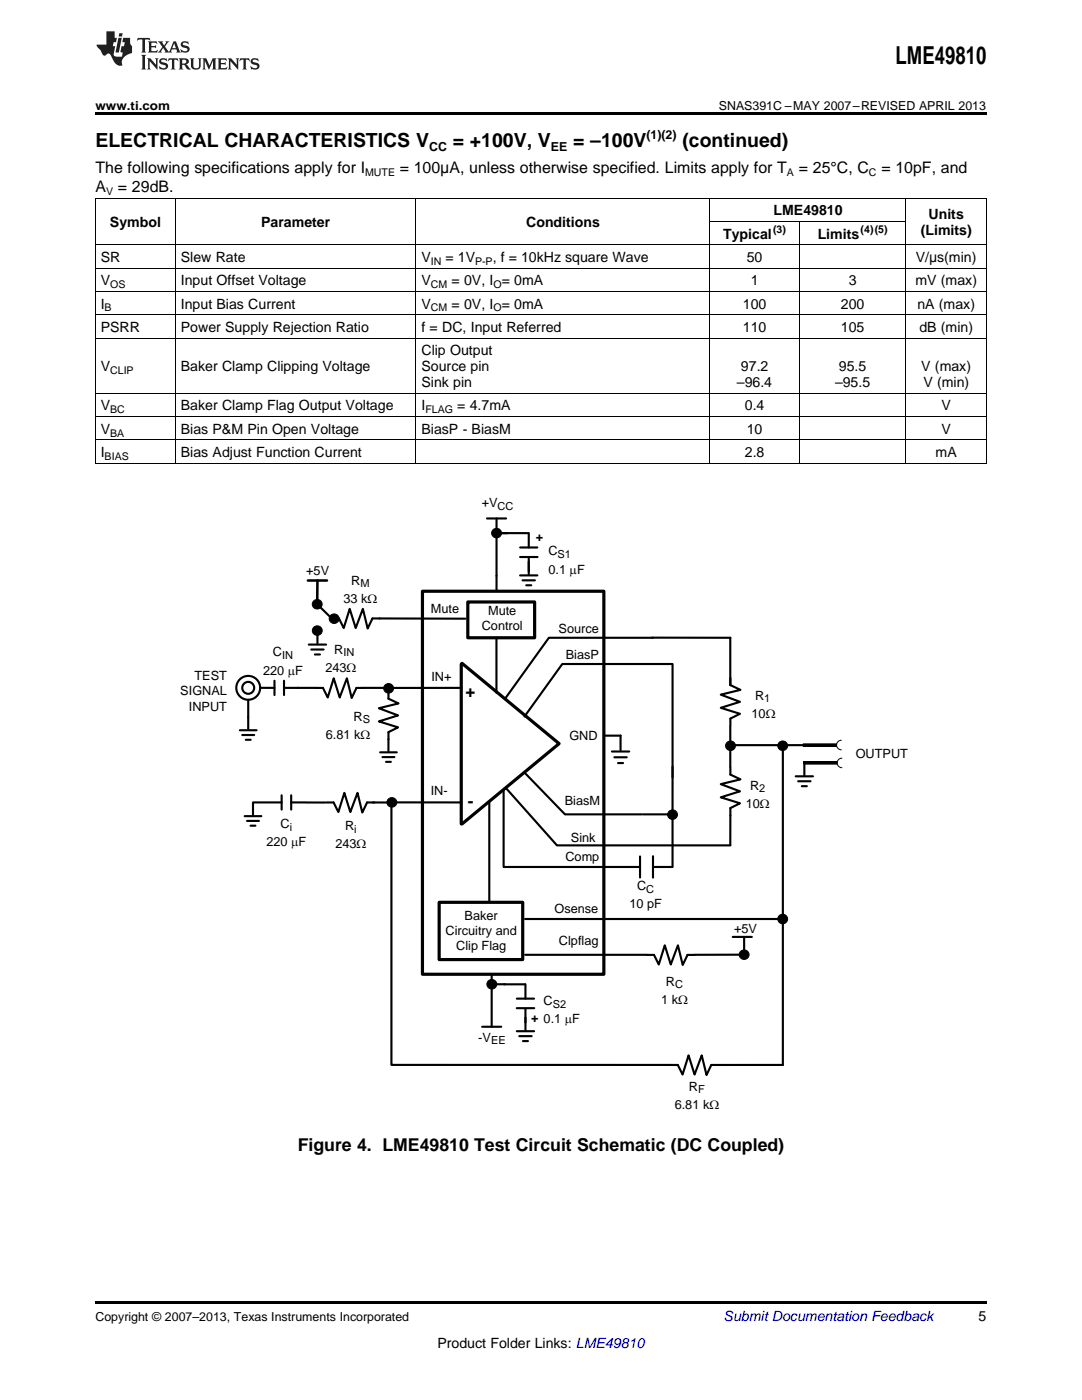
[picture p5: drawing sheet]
<svg xmlns="http://www.w3.org/2000/svg" width="216mm" height="279mm" viewBox="0 0 216 279" stroke-linecap="round" stroke-linejoin="round" font-family="sans-serif">
<path d="M19 259.7h177.8v.5h-177.8z" fill="#000"/>
<g fill="none" stroke="#000" stroke-width=".42">
<path d="M97.2 103.5h3.8M99.1 103.5v14.3M103.8 111.2h3.5M103.8 114.8h3.4M103.8 109.3h3.4M104.3 115.8h2.4M105 116.8h1M105.4 106.4h-6.3h2.2M105.5 106.4v2.9M105.5 111.4v3.2M59.4 137.3h5l1 1.9 1.2-3.8 1.2 3.8 1.4-3.8 1 3.9 .9-2h6.4M61.6 128.6h3.5"/>
<path d="M62.1 129.6h2.5M62.8 130.6h1M63.3 120.6l2.9 2.8h1.4l1 1.9 1.2-3.8 1.2 3.8 1.4-3.8 1 3.9 .9-2 18.6 .1M63.3 125.9v2.5M77.5 138v1.4l2 1-3.9 .9 3.8 1.5-3.8 1.2 3.8 1.2-1.9 .9v3.8M92 137.3h-14.1M99.1 127.3v10.9M130.1 127.3h15.6v9.4l2 1-3.9 .9 3.9 1.5-3.9 1.2 3.9 1.2-2 .9v1.4M130.3 127.3h-20.8l-8.5 11.9M134.1 132.5h-21.9l-7.5 10.5M134.2 132.5v40.4M47.9 145.7h3.3"/>
<path d="M48.3 146.7h2.4M49 147.6h1M49.5 143.1v2.4M56.2 158.7v2.9M58.1 158.7v2.9M75.8 150.1h3.4M76.3 151.1h2.4M77 152h1M78.1 159.9v52.6h55.7M100.5 157.8v15.2M101 157.3l10.1 11.4h34.6M104.9 154.4l7.8 8.1h15.4"/>
<path d="M120.5 146.8h3.3v2.9M122.1 150h3.5M122.6 151.1h2.5M123.3 152.3h1M145.7 145v8.1M145.7 148.7h15.4M145.7 153.2v1.4l2 .9-3.9 1 3.9 1.4-3.9 1.2 3.9 1.2-2 1v7.4M156.2 148.7v63.8h-14.3l-.9 2-1-3.9-1.4 3.8-1.2-3.8-1.2 3.8-1-1.9h-1.4M158.8 154.9h3.4M159.3 155.9h2.4M160 156.9h1M160.5 152.2v2.5"/>
<path d="M48.8 162.9h3.3M49.3 163.8h2.4M50 164.8h1M50.5 160.1h5.7M50.5 160.3v2.3M58.1 160.1h2.9M61.1 160.2h3.8M65.1 160.1h1.5l.9 2 1.2-3.9 1.2 3.9 1.4-3.9 1 4 .9-2.1h1.5M74.4 160.1l3.6 .1M78.2 160.1h13.8M97.6 160.1v19.9M100.6 173h27.1"/>
<path d="M127.7 170.9v4.2M128.4 162.5h6.1M130.3 170.9v4.2M130.6 173h3.6M98.1 194.4v10.5M98.1 196.4h6.7M103.1 199.3h3.5M104.8 183.4h51.4M104.8 196.4v2.9M146.2 187h3.8M148.5 187v3.5l-11.3 .1-1 2-.9-3.9-1.5 3.8-1.2-3.8-1.1 3.8-1-1.9h-25.7M96.2 204.9h3.8"/>
<path d="M103.1 201.2h3.5M103.1 205.8h3.5M103.6 206.8h2.5M104.3 207.8h1.1M104.8 201.4l.1 4.2"/>
</g>
<path d="M84.3 118h36.2v76.4h-36.2zM92 132.5v31.9M92.2 132.4l19.4 16-19.4 16M93.3 120.1h13.4v7.2h-13.4zM87.6 180.1h16.7v11.4h-16.7z" fill="none" stroke="#000" stroke-width=".64"/>
<g fill="#000">
<path d="M160.3 148.4h6.6v.5h-6.6z" fill-rule="evenodd"/>
<path d="M160.4 152h6.6v.5h-6.6z" fill-rule="evenodd"/>
<circle cx="99.1" cy="106.4" r=".97"/>
<circle cx="63.3" cy="120.6" r=".97"/>
<circle cx="63.3" cy="125.9" r=".97"/>
<circle cx="66.7" cy="123.5" r=".97"/>
<circle cx="77.6" cy="137.4" r=".97"/>
<circle cx="156.2" cy="148.8" r=".97"/>
<circle cx="78.2" cy="160.1" r=".97"/>
<circle cx="134.2" cy="162.6" r=".97"/>
<circle cx="98.2" cy="196.4" r=".97"/>
<circle cx="148.5" cy="190.5" r=".97"/>
</g>
<g fill="none" stroke="#000" stroke-width=".2">
<path d="M160.3 148.4h6.6v.5h-6.6zM160.4 152h6.6v.5h-6.6zM167.9 147.7a.95 .95 0 0 0-1 1 .95 .95 0 0 0 1 .9M168 151.3a.95 .95 0 0 0-1 1 .95 .95 0 0 0 1 .9"/>
<circle cx="99.1" cy="106.4" r=".97"/>
<circle cx="63.3" cy="120.6" r=".97"/>
<circle cx="63.3" cy="125.9" r=".97"/>
<circle cx="66.7" cy="123.5" r=".97"/>
<circle cx="77.6" cy="137.4" r=".97"/>
<circle cx="156.2" cy="148.8" r=".97"/>
<circle cx="78.2" cy="160.1" r=".97"/>
<circle cx="134.2" cy="162.6" r=".97"/>
<circle cx="98.2" cy="196.4" r=".97"/>
<circle cx="148.5" cy="190.5" r=".97"/>
</g>
<path d="M61.4 115.9h3.8M63.3 115.9v4.7" fill="none" stroke="#000" stroke-width=".51"/>
<circle cx="49.5" cy="137.3" r="2.38" fill="#fff"/>
<circle cx="49.5" cy="137.3" r="2.38" fill="none" stroke="#000" stroke-width=".42"/>
<circle cx="49.5" cy="137.3" r="1.19" fill="#fff"/>
<g fill="none" stroke="#000" stroke-width=".42">
<path d="M49.5 139.7v3.4M51.9 137.3h2.9M54.8 135.9v2.8M56.7 135.9v2.8M56.7 137.3h2.8"/>
<circle cx="49.5" cy="137.3" r="1.19"/>
</g>
<g fill="#000">
<circle cx="145.8" cy="148.8" r=".97"/>
<circle cx="156.2" cy="183.4" r=".97"/>
</g>
<g fill="none" stroke="#000" stroke-width=".2">
<path d="M19 39.5h177.8M19.1 39.6v52.9M35 39.6v52.9M83 39.6v52.9M141.7 39.6v52.9M180.8 39.6v52.9M196.8 39.6v52.9M19 58.2h177.8M19 53.5h177.8M19 48.8h177.8M141.7 44.2h39.1M159.4 44.2v48.3"/>
<path d="M19 78.5h177.8M19 67.5h177.8M19 62.8h177.8M19 92.4h177.8M19 87.8h177.8M19 83.1h177.8"/>
<circle cx="145.8" cy="148.8" r=".97"/>
<circle cx="156.2" cy="183.4" r=".97"/>
</g>
<path d="M19 22.5h177.8v.5h-177.8z" fill="#000"/>
<g fill="#231f20">
<path d="M27.5 7.6l-.1 .5 .4-.2h.6v.1v2.1l-.2 .4h1l-.3-.4v-2.1l.1-.1h.5l.5 .2-.2-.5zM29.5 8.3l.2 .3v1.5l-.2 .4h1.8l.2-.6a1.04 1.04 0 0 1-1.3 .2v-.7h.6l.3 .2v-.6l-.3 .2h-.6v-.6l.8-.1 .4 .3-.2-.5zM31.5 8.3l.9 1.1-.9 1.1h.8l-.2-.2 .5-.7 .4 .7-.2 .2h1.5l-.1-.2 .1-.4h.9l.1 .4-.2 .2h1l-.3-.3-.7-1.9h-.5l-.9 2-.8-1 .9-1h-.8l.1 .3-.3 .5-.4-.6 .2-.2zM34.7 8.6l.4 1h-.7zM36.3 8.4a.63 .63 0 0 0-.2 .7 .63 .63 0 0 0 .6 .4l.6 .2 .1 .2a.75 .75 0 0 1-.7 .4 .75 .75 0 0 1-.6-.5l.1 .7 .1-.1a1.11 1.11 0 0 0 1.5-.6 1.13 1.13 0 0 0-1.2-.8l-.1-.4a1.04 1.04 0 0 1 1.2 .2l-.2-.5-.1 .1-.5-.2zM28.2 10.9l.2 .4v2.2l-.2 .4h1l-.3-.4v-2.2l.3-.4zM29.3 11.6l.3 .4v1.5l-.3 .4h.8l-.2-.4v-1.3l1.5 1.7v-1.9l.2-.4h-.7l.2 .4v.9l-1.1-1.3zM32 11.8a.62 .62 0 0 0-.2 .7 .62 .62 0 0 0 .6 .4l.6 .1 .1 .3a.76 .76 0 0 1-.7 .3 .76 .76 0 0 1-.6-.4l.1 .7 .1-.1a1.11 1.11 0 0 0 1.5-.6 1.13 1.13 0 0 0-1.2-.8l-.1-.4a1.04 1.04 0 0 1 1.2 .2l-.2-.6-.1 .1-.5-.1zM33.7 11.6l-.2 .6a.61 .61 0 0 1 .8-.3v1.6l-.2 .4h.9l-.2-.4v-1.6a.63 .63 0 0 1 .8 .3l-.2-.6zM35.6 11.6l.3 .4v1.5l-.3 .4h1l-.2-.2v-.8l.5 .2a.76 .76 0 0 0 1.2 .7l-1-1a.58 .58 0 0 0 .6-.5 .58 .58 0 0 0-.5-.6zM36.4 11.9h.1a.45 .45 0 0 1 .5 .1 .45 .45 0 0 1 .1 .5l-.7 .2zM37.9 11.6l.2 .2a2.17 2.17 0 0 0 .3 1.9 .99 .99 0 0 0 1.6-.6v-1.1l.2-.4h-.7l.2 .2a1.92 1.92 0 0 1-.2 1.8 .6 .6 0 0 1-.9-.5v-1.1l.2-.4zM40.4 11.6l.2 .4v1.5l-.2 .4h.7l-.2-.4v-1.4l.8 1.8 .8-1.8v1.4l-.2 .4h.9l-.2-.4v-1.5l.2-.4h-.8l-.6 1.5-.6-1.5zM43.4 11.6l.2 .4v1.5l-.2 .4h1.8l.2-.6a1.04 1.04 0 0 1-1.3 .1v-.6h.5l.4 .2v-.6l-.4 .2h-.5v-.7h.8l.3 .3-.1-.6zM45.5 11.6l.2 .4v1.5l-.2 .4h.7l-.2-.4v-1.3l1.5 1.7v-1.9l.2-.4h-.7l.2 .4v.9l-1.1-1.3zM47.9 11.6l-.1 .6a.61 .61 0 0 1 .8-.3v1.6l-.3 .4h1l-.3-.4 .1-1.6a.63 .63 0 0 1 .7 .3l-.1-.6zM50.2 11.8a.62 .62 0 0 0-.2 .7 .62 .62 0 0 0 .6 .4l.6 .1 .2 .3a.76 .76 0 0 1-.8 .3 .76 .76 0 0 1-.6-.4l.1 .7 .2-.1a1.11 1.11 0 0 0 1.5-.6 1.13 1.13 0 0 0-1.3-.8l-.1-.4a1.04 1.04 0 0 1 1.2 .2l-.1-.6-.2 .1-.5-.1z"/>
<path d="M21.2 6.3v2.6h-1.9l.1 .4 .7 .9a.91 .91 0 0 0 1 .8 .56 .56 0 0 1 .5-.3 .56 .56 0 0 1 .5 .3l.4 .8a1.53 1.53 0 0 0 1.9 1.2 1.54 1.54 0 0 1 1-2.1l.9-.3v-1.4a1.52 1.52 0 0 1-.3-1.6h-1.4l-.2 .8h.5l-.2 .8h-.4l-.2 1v.2l.4 .1-.2 .8a1.93 1.93 0 0 1-1.6-.3l.3-1.8h-.5l.2-.8h.4l.2-.8h-.4v-1.3zM23.6 7.6l-.6 2.9h.7l.6-2.9zM23.8 6.6l-.1 .7h.6l.2-.7z"/>
</g>
<text font-size="4.9" x="178.7" y="12.8">LME49810</text>
<g font-size="3.9">
<text x="19" y="29.3">ELECTRICAL CHARACTERISTICS V</text>
<text x="90.3" y="29.3">= +100V, V</text>
<text x="114.4" y="29.3">= –100V</text>
<text x="136.2" y="29.3">(continued)</text>
</g>
<text font-size="3.5" x="59.4" y="229.6">Figure 4. LME49810 Test Circuit Schematic (DC Coupled)</text>
<g font-size="3.4">
<text x="92.9" y="139.1">+</text>
<text x="93.3" y="161">-</text>
</g>
<g font-size="3.2">
<text x="19" y="34.4">The following specifications apply for I</text>
<text x="79.8" y="34.4">= 100μA, unless otherwise specified. Limits apply for T</text>
<text x="159.4" y="34.4">= 25°C, C</text>
<text x="175.9" y="34.4">= 10pF, and</text>
<text x="19" y="38.3">A</text>
<text x="23.5" y="38.3">= 29dB.</text>
</g>
<g font-size="2.8">
<text x="21.9" y="45.3">Symbol</text>
<text x="52.1" y="45.3">Parameter</text>
<text x="105" y="45.3">Conditions</text>
<text x="144.3" y="47.6">Typical</text>
<text x="154.3" y="43">LME49810</text>
<text x="163.2" y="47.6">Limits</text>
<text x="183.7" y="46.9">(Limits)</text>
<text x="185.3" y="43.7">Units</text>
<text x="20.1" y="52.3">SR</text>
<text x="36.1" y="52.3">Slew Rate</text>
<text x="84.1" y="52.3">V</text>
<text x="88.9" y="52.3">= 1V</text>
<text x="98.3" y="52.3">, f = 10kHz square Wave</text>
<text x="149" y="52.3">50</text>
<text x="182.7" y="52.3">V/μs(min)</text>
<text x="20.1" y="56.9">V</text>
<text x="36.1" y="56.9">Input Offset Voltage</text>
<text x="84.1" y="56.9">V</text>
<text x="90.1" y="56.9">= 0V, I = 0mA</text>
<text x="149.8" y="56.9">1</text>
<text x="169.4" y="56.9">3</text>
<text x="182.7" y="56.9">mV (max)</text>
<text x="20.1" y="61.6">I</text>
<text x="36.1" y="61.6">Input Bias Current</text>
<text x="84.1" y="61.6">V</text>
<text x="90.1" y="61.6">= 0V, I = 0mA</text>
<text x="148.2" y="61.6">100</text>
<text x="167.8" y="61.6">200</text>
<text x="183.1" y="61.6">nA (max)</text>
<text x="20.1" y="66.3">PSRR</text>
<text x="36.1" y="66.3">Power Supply Rejection Ratio</text>
<text x="84.1" y="66.3">f = DC, Input Referred</text>
<text x="84.1" y="70.9">Clip Output</text>
<text x="148.2" y="66.3">110</text>
<text x="167.8" y="66.3">105</text>
<text x="183.4" y="66.3">dB (min)</text>
<text x="20.1" y="74.1">V</text>
<text x="36.1" y="74.1">Baker Clamp Clipping Voltage</text>
<text x="84.1" y="74.1">Source pin</text>
<text x="84.1" y="77.3">Sink pin</text>
<text x="147" y="77.3">–96.4</text>
<text x="147.8" y="74.1">97.2</text>
<text x="166.6" y="77.3">–95.5</text>
<text x="167.4" y="74.1">95.5</text>
<text x="183.8" y="74.1">V (max)</text>
<text x="184.3" y="77.3">V (min)</text>
<text x="20.1" y="81.9">V</text>
<text x="36.1" y="81.9">Baker Clamp Flag Output Voltage</text>
<text x="84.1" y="81.9">I</text>
<text x="91.2" y="81.9">= 4.7mA</text>
<text x="148.6" y="81.9">0.4</text>
<text x="187.9" y="81.9">V</text>
<text x="20.1" y="86.6">V</text>
<text x="36.1" y="86.6">Bias P&amp;M Pin Open Voltage</text>
<text x="84.1" y="86.6">BiasP - BiasM</text>
<text x="149" y="86.6">10</text>
<text x="187.9" y="86.6">V</text>
<text x="20.1" y="91.2">I</text>
<text x="36.1" y="91.2">Bias Adjust Function Current</text>
<text x="148.6" y="91.2">2.8</text>
<text x="186.7" y="91.2">mA</text>
<text x="195.3" y="263.6">5</text>
<text x="87.3" y="269">Product Folder Links: LME49810</text>
</g>
<text font-size="2.8" fill="#0000c8" x="144.4" y="263.6">Submit Documentation Feedback</text>
<g font-size="2.5">
<text x="19" y="21.9">www.ti.com</text>
<text x="143.4" y="21.9">SNAS391C –MAY 2007–REVISED APRIL 2013</text>
<text x="129" y="27.7">(1)(2)</text>
<text x="85.6" y="30.1">CC</text>
<text x="109.9" y="30.1">EE</text>
<text x="96.1" y="101.2">+V</text>
<text x="106.9" y="108">+</text>
<text x="109.4" y="110.9">C</text>
<text x="61.1" y="114.8">+5V</text>
<text x="70.1" y="116.7">R</text>
<text x="109.4" y="114.5">0.1 PF</text>
<text x="68.5" y="120.3">33 k:</text>
<text x="86" y="122.4">Mute</text>
<text x="96.1" y="125.8">Control</text>
<text x="97.4" y="122.7">Mute</text>
<text x="54.4" y="131">C</text>
<text x="66.7" y="130.5">R</text>
<text x="111.5" y="126.3">Source</text>
<text x="112.9" y="131.4">BiasP</text>
<text x="38.8" y="135.7">TEST</text>
<text x="52.5" y="134.6">220 PF</text>
<text x="64.9" y="134.1">243:</text>
<text x="86.1" y="135.9">IN+</text>
<text x="36" y="138.8">SIGNAL</text>
<text x="37.7" y="141.8">INPUT</text>
<text x="70.6" y="143.8">R</text>
<text x="150" y="143.3">10:</text>
<text x="150.7" y="139.7">R</text>
<text x="65" y="147.4">6.81 k:</text>
<text x="113.6" y="147.7">GND</text>
<text x="170.8" y="151.3">OUTPUT</text>
<text x="85.9" y="158.6">IN-</text>
<text x="112.7" y="160.6">BiasM</text>
<text x="148.8" y="161.3">10:</text>
<text x="149.7" y="157.7">R</text>
<text x="56" y="165.3">C</text>
<text x="68.8" y="165.7">R</text>
<text x="53.2" y="168.9">220 PF</text>
<text x="66.9" y="169.3">243:</text>
<text x="112.8" y="171.9">Comp</text>
<text x="113.9" y="168.1">Sink</text>
<text x="127.1" y="177.7">C</text>
<text x="92.7" y="183.5">Baker</text>
<text x="110.6" y="182.3">Osense</text>
<text x="125.6" y="181.3">10 pF</text>
<text x="88.9" y="186.6">Circuitry and</text>
<text x="91" y="189.6">Clip Flag</text>
<text x="111.5" y="188.5">Clpflag</text>
<text x="146.5" y="186.1">+5V</text>
<text x="132.9" y="196.7">R</text>
<text x="108.5" y="200.6">C</text>
<text x="131.9" y="200.3">1 k:</text>
<text x="95.4" y="207.9">-V</text>
<text x="106" y="204">+ 0.1 PF</text>
<text x="134.6" y="221.3">6.81 k:</text>
<text x="137.5" y="217.7">R</text>
<text x="19" y="263.6">Copyright © 2007–2013, Texas Instruments Incorporated</text>
</g>
<g font-size="2.2">
<text x="99.3" y="101.7">CC</text>
<text x="111.3" y="111.3">S1</text>
<text x="71.9" y="117.2">M</text>
<text x="56.3" y="131.5">IN</text>
<text x="68.5" y="131">IN</text>
<text x="152.5" y="140.2">1</text>
<text x="72.4" y="144.3">S</text>
<text x="151.5" y="158.1">2</text>
<text x="57.8" y="165.8">i</text>
<text x="70.7" y="166.2">i</text>
<text x="128.9" y="178.1">C</text>
<text x="134.7" y="197.2">C</text>
<text x="110.3" y="201.1">S2</text>
<text x="98" y="208.4">EE</text>
<text x="139.3" y="218.2">F</text>
</g>
<g font-size="2.1">
<text x="72.8" y="35.1">MUTE</text>
<text x="157" y="35.1">A</text>
<text x="173.4" y="35.1">C</text>
<text x="21.2" y="38.9">V</text>
<text x="154.3" y="46.5">(3)</text>
<text x="171.7" y="46.5">(4)(5)</text>
<text x="86" y="52.8">IN</text>
<text x="94.8" y="52.8">P-P</text>
<text x="22" y="57.5">OS</text>
<text x="86" y="57.5">CM</text>
<text x="98.5" y="57.5">O</text>
<text x="20.9" y="62.2">B</text>
<text x="86" y="62.2">CM</text>
<text x="98.5" y="62.2">O</text>
<text x="22" y="74.6">CLIP</text>
<text x="22" y="82.5">BC</text>
<text x="84.9" y="82.5">FLAG</text>
<text x="22" y="87.1">BA</text>
<text x="20.9" y="91.8">BIAS</text>
</g>
</svg>
